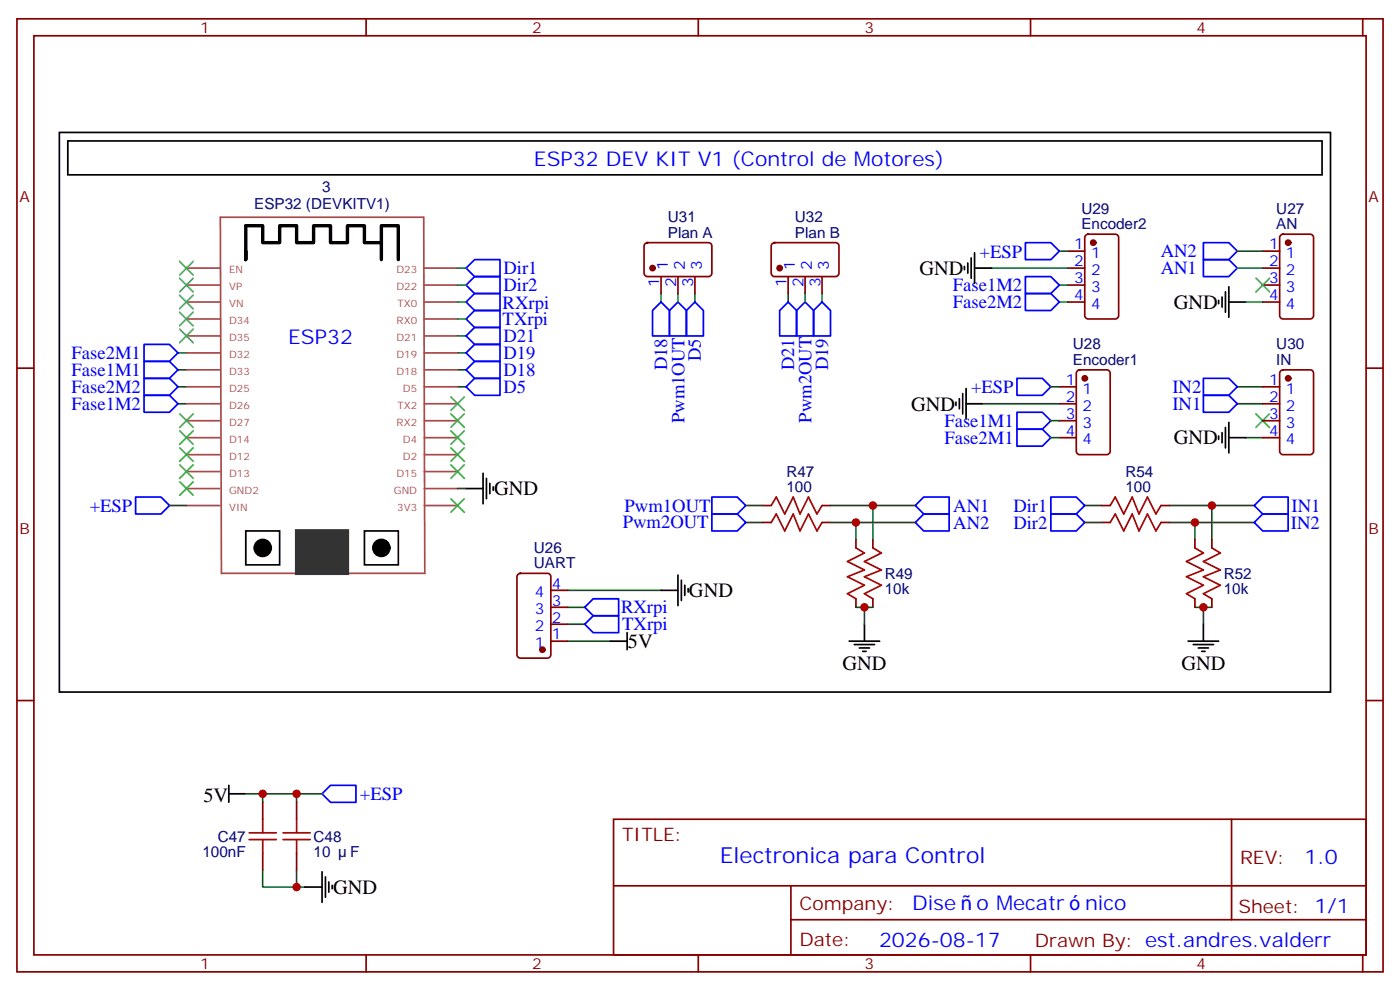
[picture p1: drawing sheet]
<svg xmlns="http://www.w3.org/2000/svg" width="291mm" height="206mm" viewBox="0 0 291 206" stroke-linecap="round" stroke-linejoin="round" font-family="sans-serif">
<g fill="none" stroke="#870000" stroke-width=".35">
<path d="M3.5 3.9h284.4v198.3h-284.4zM7.1 7.4h277.2v191.2h-277.2zM76.2 3.9v3.5M145.3 3.9v3.5M214.5 3.9v3.5M283.6 3.9v3.5M134.3 50.7l.5-.2h12.7a.71 .71 0 0 1 .7 .7v5.6a.76 .76 0 0 1-.7 .7h-12.7a.76 .76 0 0 1-.7-.7v-5.6zM137.6 57.5v3.6M141.1 57.5v3.6M144.6 57.5v3.6M160.7 50.7l.5-.2h12.7a.71 .71 0 0 1 .7 .7v5.6a.76 .76 0 0 1-.7 .7h-12.7a.76 .76 0 0 1-.7-.7v-5.6zM164 57.5v3.6"/>
<path d="M167.6 57.5v3.6M171.1 57.5v3.6M222.2 52.2h3.6M222.2 55.8h3.6M222.2 59.3h3.6M226 48.9l.5-.2h5.6a.71 .71 0 0 1 .7 .7v16.3a.76 .76 0 0 1-.7 .7h-5.6a.76 .76 0 0 1-.7-.7v-16.3zM262.8 52.2h3.5M262.8 55.8h3.5M262.8 59.3h3.5M266.6 48.9l.5-.2h5.6a.71 .71 0 0 1 .7 .7v16.3a.76 .76 0 0 1-.7 .7h-5.6a.76 .76 0 0 1-.8-.7v-16.3zM3.5 76.6h3.6M222.2 62.8h3.6"/>
<path d="M224.2 77.1l.5-.2h5.7a.71 .71 0 0 1 .7 .7v16.3a.76 .76 0 0 1-.7 .7h-5.7a.76 .76 0 0 1-.7-.7v-16.3zM262.8 62.8h3.5M266.6 77.1l.5-.2h5.6a.71 .71 0 0 1 .7 .7v16.3a.76 .76 0 0 1-.7 .7h-5.6a.76 .76 0 0 1-.8-.7v-16.3zM284.3 76.6h3.6M220.5 80.5h3.5M220.5 84h3.5M220.5 87.5h3.5M220.5 91.1h3.5M262.8 80.5h3.5M262.8 84h3.5M262.8 87.5h3.5M262.8 91.1h3.5"/>
<path d="M107.8 119.5l.5-.2h5.6a.71 .71 0 0 1 .8 .7v16.2a.76 .76 0 0 1-.8 .7h-5.6a.76 .76 0 0 1-.7-.7v-16.2zM158.7 105.2h1.8M158.7 108.7h1.8M171.1 105.2h1.8M171.1 108.7h1.8M178.2 112.2v1.8M181.7 112.2v1.8M229.3 105.2h1.8M229.3 108.7h1.8M241.7 105.2h1.7M241.7 108.7h1.7M248.7 112.2v1.8"/>
<path d="M252.2 112.2v1.8M114.7 133.4h3.5M114.7 129.9h3.5M114.7 126.3h3.5M114.7 122.8h3.5M178.2 124.6v1.7M181.7 124.6v1.7M248.7 124.6v1.7M252.2 124.6v1.7M3.5 145.7h3.6M284.3 145.7h3.6M54.7 166.9v3.5"/>
<path d="M54.7 177.5v3.5M61.7 166.9v3.5M61.7 177.5v3.5M127.7 170.4h156.6v28.2h-156.6zM256.3 170.5v20.8M76.2 198.6v3.6M127.7 184.3h156.5M145.3 198.6v3.6M164.6 191.3h119.6M164.6 184.3v14.1M214.5 198.6v3.6M283.6 198.6v3.6"/>
</g>
<g fill="none" stroke="#008700" stroke-width=".35">
<path d="M95.2 55.8h1.8M95.2 59.3h1.8M206.4 55.8h15.8M220.5 52.2h1.7M220.5 59.3h1.7M257.5 52.2h5.3M257.5 55.8h5.3M37 76.9h1.8M37 73.4h1.8M95.2 76.9h1.8M95.2 73.4h1.8M95.2 69.9h1.8"/>
<path d="M95.2 62.8h1.8M95.2 66.4h1.8M137.6 61.1v1.7M141.1 61.1v1.7M144.6 61.1v1.7M164 61.1v1.7M167.6 61.1v1.7M171.1 61.1v1.7M220.5 62.8h1.7M259.3 62.8h3.5M37 80.5h1.8M37 84h1.8"/>
<path d="M95.2 80.5h1.8M204.6 84h15.9M218.7 80.5h1.8M218.7 87.5h1.8M218.7 91.1h1.8M257.5 80.5h5.3M257.5 84h5.3M259.3 91.1h3.5M35.3 105.2h3.5M95.2 101.6h1.8M155.2 105.2h3.5M155.2 108.7h3.5"/>
<path d="M172.9 105.2h8.8v7M172.9 108.7h5.3v3.5M178.2 108.7h12.3M181.7 105.2h8.8M225.8 105.2h3.5M225.8 108.7h3.5M243.4 108.7h5.3v3.5M243.4 105.2h8.8v7M248.7 108.7h12.4M252.2 105.2h8.9M118.2 126.3h3.5M118.2 129.9h3.5"/>
<path d="M118.2 133.4h8.8M118.2 122.8h19.4M178.2 126.3h3.5M179.9 126.3v3.6M248.7 126.3h3.5M250.5 126.3v3.6M51.2 165.1h15.8M54.7 165.1v1.8M61.7 165.1v1.8M54.7 181v3.5h7v-3.5M61.7 184.5h1.8"/>
</g>
<g fill="none" stroke="#000" stroke-width=".35">
<path d="M12.3 27.6h264.6v116.4h-264.6zM14.1 29.3h261.1v7.1h-261.1zM200.7 55.4v.7M201.4 54.7v2.1M202.1 53.7v4.2M202.8 55.8h3.6M202.8 52.6v6.3M255.8 59.7v6.3M253.6 62.5v.7M254.4 61.8v2.1M255.1 60.7v4.2M255.8 62.8h3.5"/>
<path d="M100.5 98.5v6.3M101.2 99.5v4.3M199 83.6v.7M199.7 82.9v2.2M200.4 81.9v4.2M201.1 84h3.5M201.1 80.8v6.4M253.6 90.7v.7M254.4 90v2.1M255.1 88.9v4.3M255.8 87.9v6.3M255.8 91.1h3.5"/>
<path d="M51.2 110.5h7v7h-7zM75.8 110.5h7.1v7h-7.1zM97 101.6h3.5M102 100.6v2.1M102.7 101.3v.7M141.1 119.6v6.4M127 133.4h3.5M130.5 131.6v3.5M137.6 122.8h3.5M141.8 120.7v4.2M142.5 121.7v2.2M143.2 122.4v.8"/>
<path d="M176.7 133.4h6.4M177.8 134.1h4.2M178.9 134.8h2.1M179.6 135.5h.7M179.9 129.9v3.5M247.3 133.4h6.3M248.4 134.1h4.2M249.4 134.8h2.1M250.1 135.5h.7M250.5 129.9v3.5M47.6 165.1h3.6M47.6 163.4v3.5"/>
<path d="M63.5 184.5h3.5M67 181.4v6.3M67.7 182.4v4.3M68.4 183.5v2.1M69.1 184.2v.7"/>
</g>
<g fill="none" stroke="#00f" stroke-width=".35">
<path d="M98.8 54h5.3v3.5h-5.3l-1.8-1.7zM98.8 57.5h5.3v3.6h-5.3l-1.8-1.8zM213.4 57.5h5.3l1.8 1.8-1.8 1.8h-5.3zM213.4 50.5h5.3l1.8 1.7-1.8 1.8h-5.3zM250.5 50.5h5.3l1.7 1.7-1.7 1.8h-5.3zM250.5 54h5.3l1.7 1.8-1.7 1.7h-5.3zM30 75.2h5.3l1.7 1.7-1.7 1.8h-5.3zM30 71.6h5.3l1.7 1.8-1.7 1.8h-5.3zM30 78.7h5.3l1.7 1.8-1.7 1.7h-5.3zM97 76.9l1.8-1.7h5.3v3.5h-5.3zM97 73.4l1.8-1.8h5.3v3.6h-5.3zM97 66.4l1.8-1.8h5.3v3.5h-5.3z"/>
<path d="M97 62.8l1.8-1.7h5.3v3.5h-5.3zM98.8 68.1h5.3v3.5h-5.3l-1.8-1.7zM137.6 62.8l1.7 1.8v5.3h-3.5v-5.3zM141.1 62.8l1.8 1.8v5.3h-3.6v-5.3zM144.6 62.8l1.8 1.8v5.3h-3.5v-5.3zM164 62.8l1.8 1.8v5.3h-3.5v-5.3zM167.6 62.8l1.7 1.8v5.3h-3.5v-5.3zM171.1 62.8l1.8 1.8v5.3h-3.6v-5.3zM211.7 78.7h5.3l1.7 1.8-1.7 1.7h-5.3zM213.4 61.1h5.3l1.8 1.7-1.8 1.8h-5.3zM250.5 78.7h5.3l1.7 1.8-1.7 1.7h-5.3zM30 82.2h5.3l1.7 1.8-1.7 1.8h-5.3z"/>
<path d="M97 80.5l1.8-1.8h5.3v3.5h-5.3zM211.7 85.8h5.3l1.7 1.7-1.7 1.8h-5.3zM211.7 89.3h5.3l1.7 1.8-1.7 1.7h-5.3zM250.5 82.2h5.3l1.7 1.8-1.7 1.8h-5.3zM28.2 103.4h5.3l1.8 1.8-1.8 1.7h-5.3zM148.2 103.4h5.3l1.7 1.8-1.7 1.7h-5.3zM148.2 106.9h5.3l1.7 1.8-1.7 1.8h-5.3zM190.5 108.7l1.8-1.8h5.3v3.6h-5.3zM190.5 105.2l1.8-1.8h5.3v3.5h-5.3zM218.7 106.9h5.3l1.8 1.8-1.8 1.8h-5.3zM218.7 103.4h5.3l1.8 1.8-1.8 1.7h-5.3zM261.1 105.2l1.7-1.8h5.3v3.5h-5.3z"/>
<path d="M262.8 106.9h5.3v3.6h-5.3l-1.7-1.8zM121.7 129.9l1.8-1.8h5.3v3.5h-5.3zM121.7 126.3l1.8-1.7h5.3v3.5h-5.3zM67 165.1l1.8-1.7h5.3v3.5h-5.3z"/>
</g>
<g fill="none" stroke="#a10000" stroke-width=".35">
<path d="M160.5 105.2l1.1-1.8 1.7 3.5 1.8-3.5 1.4 3.5 1.8-3.5 1.7 3.5 1.1-1.7M160.5 108.7l1.1-1.8 1.7 3.6 1.8-3.6 1.4 3.6 1.8-3.6 1.7 3.6 1.1-1.8M178.2 114l1.7 1-3.5 1.8 3.5 1.8-3.5 1.4 3.5 1.7-3.5 1.8 1.8 1.1M181.7 114l1.7 1-3.5 1.8 3.5 1.8-3.5 1.4 3.5 1.7-3.5 1.8 1.8 1.1M231.1 108.7l1-1.8 1.8 3.6 1.8-3.6 1.4 3.6 1.7-3.6 1.8 3.6 1.1-1.8M231.1 105.2l1-1.8 1.8 3.5 1.8-3.5 1.4 3.5 1.7-3.5 1.8 3.5 1.1-1.7M248.7 114l1.8 1-3.6 1.8 3.6 1.8-3.6 1.4 3.6 1.7-3.6 1.8 1.8 1.1M252.2 114l1.8 1-3.5 1.8 3.5 1.8-3.5 1.4 3.5 1.7-3.5 1.8 1.7 1.1M51.9 174.7h5.6M51.9 173.2h5.6M54.7 170.4v2.8M54.7 174.7v2.8"/>
<path d="M58.9 174.7h5.7M58.9 173.2h5.7M61.7 170.4v2.8M61.7 174.7v2.8"/>
</g>
<g fill="#870000" stroke="#870000" stroke-width=".35">
<circle cx="112.9" cy="135.1" r=".53"/>
<circle cx="268.1" cy="50.5" r=".53"/>
<circle cx="225.8" cy="78.7" r=".53"/>
<circle cx="227.5" cy="50.5" r=".53"/>
<circle cx="268.1" cy="78.7" r=".53"/>
<circle cx="135.8" cy="55.8" r=".53"/>
<circle cx="162.3" cy="55.8" r=".53"/>
</g>
<g fill="none" stroke="#a64a4a" stroke-width=".35">
<path d="M38.8 59.3h6.9M38.8 55.8h6.9M45.9 45.2h42.3l.2 74.1h-42.3zM88.3 59.3h6.9M88.3 55.8h6.9M38.8 76.9h6.9M38.8 73.4h6.9M38.8 69.9h6.9M38.8 66.4h6.9M38.8 62.8h6.9M88.3 76.9h6.9M88.3 73.4h6.9"/>
<path d="M88.3 69.9h6.9M88.3 66.4h6.9M88.3 62.8h6.9M38.8 98.1h6.9M38.8 94.6h6.9M38.8 91.1h6.9M38.8 87.5h6.9M38.8 84h6.9M38.8 80.5h6.9M88.3 98.1h6.9M88.3 94.6h6.9M88.3 91.1h6.9"/>
<path d="M88.3 87.5h6.9M88.3 84h6.9M88.3 80.5h6.9M38.8 105.2h6.9M38.8 101.6h6.9M88.3 105.2h6.9M88.3 101.6h6.9"/>
</g>
<path d="M61.7 110.5h10.6v8.8h-10.6z" fill="#333" stroke="#333" stroke-width=".71"/>
<g fill="#000" stroke="#000" stroke-width=".35">
<circle cx="54.7" cy="114" r="1.76"/>
<circle cx="79.4" cy="114" r="1.76"/>
</g>
<path d="M51.2 52.2v1.8v-7h3.5v3.5h3.5v-3.5h3.5v3.5h3.6v-3.5h3.5v3.5h3.5v-3.5h3.5v3.5h3.6v-3.5h3.5v7M79.4 50.5v3.5" fill="none" stroke="#000" stroke-width=".71"/>
<g fill="none" stroke="#3c3" stroke-width=".35">
<path d="M37.4 54.4l2.8 2.8M37.4 57.9l2.8 2.8M40.2 54.4l-2.8 2.8M40.2 57.9l-2.8 2.8M261.4 57.9l2.8 2.8M264.2 57.9l-2.8 2.8M37.4 61.4l2.8 2.8M37.4 68.5l2.8 2.8M37.4 64.9l2.8 2.9M40.2 61.4l-2.8 2.8M40.2 68.5l-2.8 2.8M40.2 64.9l-2.8 2.9"/>
<path d="M37.4 96.7l2.8 2.8M37.4 93.2l2.8 2.8M37.4 89.6l2.8 2.9M37.4 86.1l2.8 2.8M40.2 96.7l-2.8 2.8M40.2 93.2l-2.8 2.8M40.2 89.6l-2.8 2.9M40.2 86.1l-2.8 2.8M93.8 96.7l2.9 2.8M93.8 93.2l2.9 2.8M93.8 89.6l2.9 2.9M93.8 86.1l2.9 2.8"/>
<path d="M93.8 82.6l2.9 2.8M96.7 96.7l-2.9 2.8M96.7 93.2l-2.9 2.8M96.7 89.6l-2.9 2.9M96.7 86.1l-2.9 2.8M96.7 82.6l-2.9 2.8M261.4 86.1l2.8 2.8M264.2 86.1l-2.8 2.8M37.4 100.2l2.8 2.8M40.2 100.2l-2.8 2.8M93.8 103.8l2.9 2.8M96.7 103.8l-2.9 2.8"/>
</g>
<g fill="#c00">
<circle cx="61.7" cy="184.5" r=".88"/>
<circle cx="54.7" cy="165.1" r=".88"/>
<circle cx="61.7" cy="165.1" r=".88"/>
<circle cx="181.7" cy="105.2" r=".88"/>
<circle cx="178.2" cy="108.7" r=".88"/>
<circle cx="179.9" cy="126.3" r=".88"/>
<circle cx="250.5" cy="126.3" r=".88"/>
<circle cx="248.7" cy="108.7" r=".88"/>
<circle cx="252.2" cy="105.2" r=".88"/>
</g>
<text font-size="4.6" fill="#00f" x="149.8" y="179.5">Electronica para Control</text>
<g font-size="4.2" fill="#00f">
<text x="111.1" y="34.6">ESP32 DEV KIT V1 (Control de Motores)</text>
<text x="60" y="71.6">ESP32</text>
<text x="271.5" y="179.7">1.0</text>
<text x="189.9" y="189.3">Dise</text>
<text x="203.3" y="189.3">o Mecatr</text>
<text x="225.8" y="189.3">nico</text>
<text x="183" y="197.1">2026-08-17</text>
</g>
<g font-size="4.2">
<text x="191.4" y="57.2">GND</text>
<text x="244.3" y="64.2">GND</text>
<text x="189.6" y="85.4">GND</text>
<text x="244.3" y="92.5">GND</text>
<text x="102.8" y="103">GND</text>
<text x="143.4" y="124.2">GND</text>
<text x="130.7" y="134.8">5V</text>
<text x="175.3" y="139.4">GND</text>
<text x="245.9" y="139.4">GND</text>
<text x="42.3" y="166.9">5V</text>
<text x="69.3" y="186">GND</text>
</g>
<g font-size="3.9" fill="#00f">
<text x="203.9" y="53.6">+ESP</text>
<text x="241.6" y="53.5">AN2</text>
<text x="104.8" y="57">Dir1</text>
<text x="241.6" y="57">AN1</text>
<text x="104.6" y="64.2">RXrpi</text>
<text x="104.8" y="60.6">Dir2</text>
<text x="198.3" y="64.1">Fase2M2</text>
<text x="198.3" y="60.6">Fase1M2</text>
<text x="104.6" y="67.7">TXrpi</text>
<text x="104.8" y="71.1">D21</text>
<text x="14.9" y="74.7">Fase2M1</text>
<text x="104.8" y="74.7">D19</text>
<text x="138.8" y="77.1" transform="rotate(-90 138.8 77.1)">D18</text>
<text x="145.9" y="75.2" transform="rotate(-90 145.9 75.2)">D5</text>
<text x="165.3" y="77.1" transform="rotate(-90 165.3 77.1)">D21</text>
<text x="172.3" y="77.1" transform="rotate(-90 172.3 77.1)">D19</text>
<text x="14.9" y="78.2">Fase1M1</text>
<text x="14.9" y="81.7">Fase2M2</text>
<text x="104.8" y="78.2">D18</text>
<text x="104.8" y="81.7">D5</text>
<text x="202.1" y="81.8">+ESP</text>
<text x="244" y="81.7">IN2</text>
<text x="14.9" y="85.3">Fase1M2</text>
<text x="142.5" y="88.1" transform="rotate(-90 142.5 88.1)">Pwm1OUT</text>
<text x="168.9" y="88" transform="rotate(-90 168.9 88)">Pwm2OUT</text>
<text x="196.6" y="88.8">Fase1M1</text>
<text x="244" y="85.3">IN1</text>
<text x="196.6" y="92.3">Fase2M1</text>
<text x="18.7" y="106.5">+ESP</text>
<text x="130" y="106.5">Pwm1OUT</text>
<text x="198.4" y="106.4">AN1</text>
<text x="210.9" y="106.4">Dir1</text>
<text x="268.8" y="106.5">IN1</text>
<text x="129.6" y="109.9">Pwm2OUT</text>
<text x="198.4" y="110">AN2</text>
<text x="210.9" y="109.9">Dir2</text>
<text x="268.7" y="110">IN2</text>
<text x="129.3" y="127.6">RXrpi</text>
<text x="129.5" y="131.2">TXrpi</text>
<text x="74.9" y="166.4">+ESP</text>
</g>
<g font-size="3.9" fill="#800">
<text x="129.5" y="175">TITLE:</text>
<text x="258.1" y="179.7">REV:</text>
<text x="166.4" y="189.2">Company:</text>
<text x="257.7" y="189.8">Sheet: 1/1</text>
<text x="166.4" y="196.9">Date:</text>
<text x="215.4" y="197">Drawn By: est.andres.valderr</text>
</g>
<g font-size="3.2" fill="#800">
<text x="41.6" y="6.9">1</text>
<text x="110.8" y="6.9">2</text>
<text x="179.9" y="6.9">3</text>
<text x="249.1" y="6.9">4</text>
<text x="4.1" y="42">A</text>
<text x="284.9" y="42">A</text>
<text x="4.1" y="111.2">B</text>
<text x="284.9" y="111.2">B</text>
<text x="41.6" y="201.6">1</text>
<text x="110.8" y="201.6">2</text>
<text x="179.9" y="201.6">3</text>
<text x="249.1" y="201.6">4</text>
</g>
<g font-size="3.2" fill="#000080">
<text x="67" y="39.9">3</text>
<text x="52.9" y="43.4">ESP32 (DEVKITV1)</text>
<text x="139" y="46.2">U31</text>
<text x="165.5" y="46.2">U32</text>
<text x="225.1" y="47.6">Encoder2</text>
<text x="225.1" y="44.4">U29</text>
<text x="265.7" y="47.6">AN</text>
<text x="265.7" y="44.4">U27</text>
<text x="139" y="49.4">Plan A</text>
<text x="165.5" y="49.4">Plan B</text>
<text x="223.3" y="75.8">Encoder1</text>
<text x="223.3" y="72.7">U28</text>
<text x="265.7" y="75.8">IN</text>
<text x="265.7" y="72.7">U30</text>
<text x="163.7" y="99.1">R47</text>
<text x="234.3" y="99.1">R54</text>
<text x="163.7" y="102.3">100</text>
<text x="234.3" y="102.3">100</text>
<text x="111.1" y="118.2">UART</text>
<text x="111.1" y="115">U26</text>
<text x="184.1" y="123.6">10k</text>
<text x="184.1" y="120.4">R49</text>
<text x="254.7" y="123.6">10k</text>
<text x="254.7" y="120.4">R52</text>
<text x="42.1" y="178.3">100nF</text>
<text x="45.3" y="175.1">C47</text>
<text x="65.3" y="178.3">10</text>
<text x="65.3" y="175.1">C48</text>
<text x="72.9" y="178.3">F</text>
</g>
<g font-size="3.2" fill="#00f">
<text x="223.6" y="51.9">1</text>
<text x="227.1" y="53.7">1</text>
<text x="264.2" y="51.9">1</text>
<text x="267.7" y="53.7">1</text>
<text x="137.2" y="59.7" transform="rotate(-90 137.2 59.7)">1</text>
<text x="139" y="56.2" transform="rotate(-90 139 56.2)">1</text>
<text x="140.8" y="59.7" transform="rotate(-90 140.8 59.7)">2</text>
<text x="142.5" y="56.2" transform="rotate(-90 142.5 56.2)">2</text>
<text x="144.3" y="59.7" transform="rotate(-90 144.3 59.7)">3</text>
<text x="146" y="56.2" transform="rotate(-90 146 56.2)">3</text>
<text x="163.7" y="59.7" transform="rotate(-90 163.7 59.7)">1</text>
<text x="165.5" y="56.2" transform="rotate(-90 165.5 56.2)">1</text>
<text x="167.2" y="59.7" transform="rotate(-90 167.2 59.7)">2</text>
<text x="169" y="56.2" transform="rotate(-90 169 56.2)">2</text>
<text x="170.7" y="59.7" transform="rotate(-90 170.7 59.7)">3</text>
<text x="172.5" y="56.2" transform="rotate(-90 172.5 56.2)">3</text>
<text x="223.6" y="55.4">2</text>
<text x="223.6" y="58.9">3</text>
<text x="227.1" y="57.2">2</text>
<text x="264.2" y="55.4">2</text>
<text x="264.2" y="58.9">3</text>
<text x="267.7" y="57.2">2</text>
<text x="223.6" y="62.5">4</text>
<text x="227.1" y="60.7">3</text>
<text x="227.1" y="64.2">4</text>
<text x="264.2" y="62.5">4</text>
<text x="267.7" y="60.7">3</text>
<text x="267.7" y="64.2">4</text>
<text x="221.8" y="80.1">1</text>
<text x="221.8" y="83.6">2</text>
<text x="225.3" y="81.9">1</text>
<text x="264.2" y="80.1">1</text>
<text x="264.2" y="83.6">2</text>
<text x="267.7" y="81.9">1</text>
<text x="221.8" y="87.2">3</text>
<text x="225.3" y="85.4">2</text>
<text x="225.3" y="88.9">3</text>
<text x="264.2" y="87.2">3</text>
<text x="267.7" y="85.4">2</text>
<text x="267.7" y="88.9">3</text>
<text x="221.8" y="90.7">4</text>
<text x="225.3" y="92.5">4</text>
<text x="264.2" y="90.7">4</text>
<text x="267.7" y="92.5">4</text>
<text x="111.3" y="124.2">4</text>
<text x="114.8" y="126">3</text>
<text x="114.8" y="122.4">4</text>
<text x="111.3" y="131.3">2</text>
<text x="111.3" y="127.7">3</text>
<text x="114.8" y="129.5">2</text>
<text x="111.3" y="134.8">1</text>
<text x="114.8" y="133">1</text>
</g>
<g font-size="2.1" fill="#a54b4b">
<text x="47.7" y="56.8">EN</text>
<text x="82.5" y="56.8">D23</text>
<text x="47.7" y="63.9">VN</text>
<text x="47.7" y="60.3">VP</text>
<text x="82.5" y="60.3">D22</text>
<text x="82.7" y="63.9">TX0</text>
<text x="47.7" y="70.9">D35</text>
<text x="47.7" y="67.4">D34</text>
<text x="82.5" y="70.9">D21</text>
<text x="82.6" y="67.4">RX0</text>
<text x="47.7" y="78">D33</text>
<text x="47.7" y="74.5">D32</text>
<text x="82.5" y="78">D18</text>
<text x="82.5" y="74.5">D19</text>
<text x="47.7" y="81.5">D25</text>
<text x="83.8" y="81.5">D5</text>
<text x="47.7" y="88.6">D27</text>
<text x="47.7" y="85">D26</text>
<text x="82.6" y="88.6">RX2</text>
<text x="82.7" y="85">TX2</text>
<text x="47.7" y="95.6">D12</text>
<text x="47.7" y="92.1">D14</text>
<text x="83.8" y="95.6">D2</text>
<text x="83.8" y="92.1">D4</text>
<text x="47.7" y="99.1">D13</text>
<text x="82.5" y="99.1">D15</text>
<text x="47.7" y="106.2">VIN</text>
<text x="47.7" y="102.7">GND2</text>
<text x="82" y="102.7">GND</text>
<text x="82.7" y="106.2">3V3</text>
</g>
</svg>
